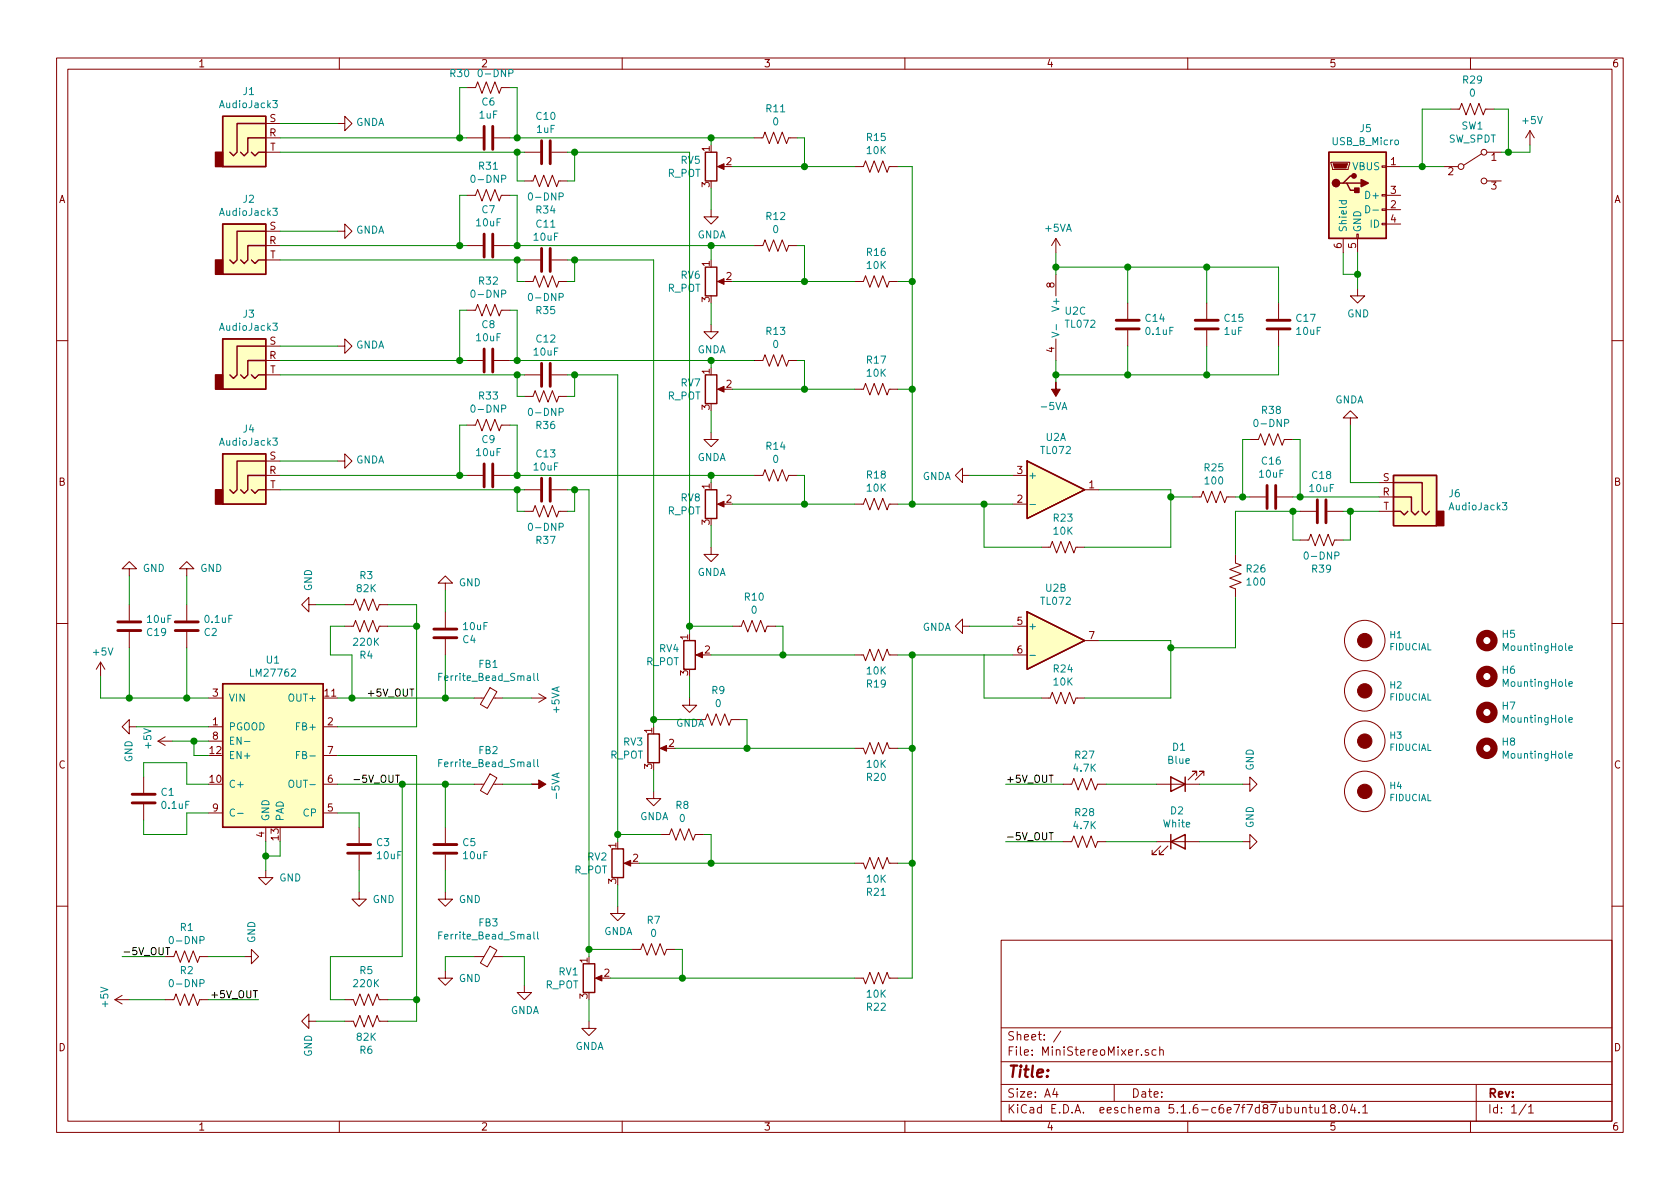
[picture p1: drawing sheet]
<svg xmlns="http://www.w3.org/2000/svg" width="297mm" height="210mm" viewBox="0 0 297 210" stroke-linecap="round" stroke-linejoin="round" font-family="sans-serif">
<g fill="none" stroke="#840000" stroke-width=".18">
<path d="M10 10.3h277v189.9h-277zM12 12.2h273v186.1h-273zM60 10.3v1.9M82.5 15.5h1.6l.4-1 .7 2 .8-2 .7 2 .8-2 .8 2 .3-1h1.6M110 10.3v1.9M160 10.3v1.9M210 10.3v1.9M256.5 19.3h1.6l.3-1 .8 2 .8-2 .7 2 .8-2 .8 2 .3-1h1.6M260 10.3v1.9M47 24.4h2.5M47 26.9h2.5M47 21.8h2.5"/>
<path d="M59.7 21.8h1.3v-1.2l1.2 1.2-1.2 1.3v-1.3M82.5 34.5h1.6l.4-1 .7 2.1 .8-2.1 .7 2.1 .8-2.1 .8 2.1 .3-1.1h1.6M82.5 24.4h2.8M87.4 24.4h2.8M92.7 32h1.5l.4-1 .8 2 .7-2 .8 2 .8-2 .7 2 .4-1h1.5M92.7 26.9h2.8M97.5 26.9h2.8M125.7 37.1v1.2h1.3l-1.3 1.3-1.2-1.3h1.2M127.3 29.5h1M133.3 24.4h1.6l.4-1 .7 2 .8-2 .7 2 .8-2 .8 2 .3-1h1.6M151.1 29.5h1.6l.3-1.1 .8 2.1 .8-2.1 .7 2.1 .8-2.1 .7 2.1 .4-1h1.5M235.3 28.7h3.3v.3l-.2 1h-2.8z"/>
<path d="M244.3 39.5h.8v.2h-.8zM244.3 37h.8v.2h-.8zM244.3 34.4h.8v.3h-.8zM244.3 29.3h.8v.3h-.8zM245.1 29.5h2.5M245.1 34.5h2.5M245.1 37.1h2.5M245.1 39.6h2.5M255.3 29.5h2.5M262 27.2l-3.2 2M262.9 26.9h2.5M262.9 32h2.5"/>
<path d="M270.5 23.1l-.8 1.3M270.5 23.1v2.5M270.5 23.1l.8 1.3M47 43.4h2.5M47 46h2.5M47 40.9h2.5M59.7 40.9h1.3v-1.3l1.2 1.3-1.2 1.3v-1.3M82.5 54.9h1.6l.4-1.1 .7 2.1 .8-2.1 .7 2.1 .8-2.1 .8 2.1 .3-1h1.6M82.5 43.4h2.8M87.4 43.4h2.8M92.7 49.8h1.5l.4-1 .8 2 .7-2 .8 2 .8-2 .7 2 .4-1h1.5M92.7 46h2.8"/>
<path d="M97.5 46h2.8M125.7 57.4v1.3h1.3l-1.3 1.2-1.2-1.2h1.2M127.3 49.8h1M133.3 43.4h1.6l.4-1 .7 2 .8-2 .7 2 .8-2 .8 2 .3-1h1.6M151.1 49.8h1.6l.3-1 .8 2 .8-2 .7 2 .8-2 .7 2 .4-1h1.5M186.7 42.2l-.8 1.2M186.7 42.2v2.5M186.7 48.5v3.8M186.7 59.9v3.8M186.7 42.2l.8 1.2M199.4 53.6v2.8M199.4 58.4v2.8"/>
<path d="M213.4 53.6v2.8M213.4 58.4v2.8M226.1 53.6v2.8M226.1 58.4v2.8M237.5 42.2v2.5M239.9 41.4h.3v.8h-.3zM240 51v1.3h1.3l-1.3 1.3-1.2-1.3h1.2M240 42.2v2.5M10 60.2h2M47 63.7h2.5M47 66.3h2.5M47 61.2h2.5"/>
<path d="M59.7 61.2h1.3v-1.3l1.2 1.3-1.2 1.3v-1.3M82.5 75.2h1.6l.4-1 .7 2 .8-2 .7 2 .8-2 .8 2 .3-1h1.6M82.5 63.7h2.8M87.4 63.7h2.8M92.7 70.1h1.5l.4-1 .8 2 .7-2 .8 2 .8-2 .7 2 .4-1h1.5M92.7 66.3h2.8M97.5 66.3h2.8M125.7 76.4v1.3h1.3l-1.3 1.3-1.2-1.3h1.2M127.3 68.8h1M133.3 63.7h1.6l.4-1 .7 2.1 .8-2.1 .7 2.1 .8-2.1 .8 2.1 .3-1.1h1.6M151.1 68.8h1.6l.3-1 .8 2 .8-2 .7 2 .8-2 .7 2 .4-1h1.5M221 77.7h1.5l.4-1 .7 2 .8-2 .8 2 .7-2 .8 2 .4-1h1.5"/>
<path d="M238.8 73.9h1.2l-1.2-1.3-1.3 1.3h1.3v1.3M285 60.2h2M47 84.1h2.5M47 86.6h2.5M47 81.5h2.5M59.7 81.5h1.3v-1.2l1.2 1.2-1.2 1.3v-1.3M82.5 84.1h2.8M87.4 84.1h2.8M92.7 90.4h1.5l.4-1 .8 2 .7-2 .8 2 .8-2 .7 2 .4-1h1.5M92.7 86.6h2.8M97.5 86.6h2.8M125.7 96.8v1.2h1.3l-1.3 1.3-1.2-1.3h1.2"/>
<path d="M127.3 89.1h1M133.3 84.1h1.6l.4-1 .7 2 .8-2 .7 2 .8-2 .8 2 .3-1h1.6M151.1 89.1h1.6l.3-1 .8 2.1 .8-2.1 .7 2.1 .8-2.1 .7 2.1 .4-1.1h1.5M170.2 84.1v-1.3l-1.3 1.3 1.3 1.2v-1.2h1.2M179.1 84.1h2.5M179.1 89.1h2.5M184.1 96.8h1.6l.4-1 .7 2 .8-2 .7 2 .8-2 .8 2 .3-1h1.6M191.8 86.6h2.5M210.8 87.9h1.5l.4-1 .8 2 .7-2 .8 2 .8-2 .7 2 .4-1h1.5M218.4 98v1.6l1.1 .3-2.1 .8 2.1 .8-2.1 .7 2.1 .8-2.1 .8 1 .3v1.6M221 87.9h2.8M225.8 87.9h2.8"/>
<path d="M229.9 95.5h1.5l.4-1 .7 2 .8-2 .8 2 .7-2 .8 2 .4-1h1.5M229.9 90.4h2.8M234.7 90.4h2.8M243.8 87.9h2.6M243.8 90.4h2.6M243.8 85.3h2.6M10 110.3h2M17.8 117.1l-.8 1.3M17.8 117.1v2.5M17.8 117.1l.7 1.3M22.9 100.6h-1.3l1.3-1.3 1.2 1.3h-1.2v1.2M22.9 106.9v2.8"/>
<path d="M22.9 111.8v2.7M33 100.6h-1.3l1.3-1.3 1.3 1.3h-1.3v1.2M33 106.9v2.8M33 111.8v2.7M54.6 106.9v1.3l-1.3-1.3 1.3-1.2v1.2h1.3M61 106.9h1.5l.4-1 .7 2 .8-2 .8 2 .7-2 .8 2 .4-1h1.5M61 110.7h1.5l.4-1 .7 2.1 .8-2.1 .8 2.1 .7-2.1 .8 2.1 .4-1.1h1.5M78.7 103.1h-1.2l1.2-1.3 1.3 1.3h-1.3v1.3M78.7 108.2v2.8M78.7 113v2.8M123.4 115.8h1.1M129.5 110.7h1.6l.3-1 .8 2.1 .8-2.1 .7 2.1 .8-2.1 .8 2.1 .3-1.1h1.6"/>
<path d="M151.1 115.8h1.6l.3 1 .8-2 .8 2 .7-2 .8 2 .7-2 .4 1h1.5M170.2 110.7v-1.2l-1.3 1.2 1.3 1.3v-1.3h1.2M179.1 110.7h2.5M179.1 115.8h2.5M191.8 113.3h2.5M285 110.3h2M22.9 128.5v-1.3l-1.3 1.3 1.3 1.3v-1.3h1.2M25.4 137.4v2.8M27.9 131.1l1.3 .7M27.9 131.1h2.6M29.2 130.3l-1.3 .8M36.8 123.4h2.6"/>
<path d="M36.8 131.1h2.6M36.8 128.5h2.6M57.1 128.5h2.6M57.1 138.7h2.6M57.1 133.6h2.6M83.8 123.4h1.8M83.8 138.7h1.8M86.6 121.6l1.3 .7-1.7 3-1.3-.7zM86.6 136.8l1.3 .8-1.7 2.9-1.3-.7zM87.2 123.4h1.7M87.2 138.7h1.7M94 123.4h2.5"/>
<path d="M95.2 122.7l1.3 .7M96.5 123.4l-1.3 .8M115.6 139.9v1.3h1.2l-1.2 1.3-1.3-1.3h1.3M117.1 132.3h1M121.9 123.4v1.3h1.3l-1.3 1.3-1.3-1.3h1.3M124.7 127.2l.4-1 .8 2.1 .7-2.1 .8 2.1 .7-2.1 .8 2.1 .4-1.1h1.5M151.1 132.3h1.6l.3 1 .8-2 .8 2 .7-2 .8 2 .7-2 .4 1h1.5M184.1 123.4h1.6l.4-1 .7 2.1 .8-2.1 .7 2.1 .8-2.1 .8 2.1 .3-1.1h1.6M188 138.7h1.5l.4-1 .7 2 .8-2 .8 2 .7-2 .8 2 .4-1h1.5M204.5 138.7h7.6M211.6 137.2v-.8h-.8h.8l-1.5 1.5M212.9 137.2v-.8h-.8h.8l-1.6 1.5"/>
<path d="M219.7 138.7h1.3v-1.3l1.2 1.3-1.2 1.2v-1.2M25.4 142.2v2.8M36.8 143.8h2.6M47 153.9v1.3h1.3l-1.3 1.3-1.3-1.3h1.3M47 146.3v2.5M57.1 143.8h2.6M63.5 157.7v1.3h1.3l-1.3 1.3-1.3-1.3h1.3M63.5 146.3v2.8M63.5 151.1v2.8M78.7 157.7v1.3h1.3l-1.3 1.3-1.2-1.3h1.2M78.7 146.3v2.8M78.7 151.1v2.8"/>
<path d="M110.7 152.6h1.1M116.8 147.6h1.6l.3-1 .8 2 .8-2 .7 2 .8-2 .8 2 .3-1h1.6M151.1 152.6h1.6l.3 1.1 .8-2.1 .8 2.1 .7-2.1 .8 2.1 .7-2.1 .4 1h1.5M188 148.8h1.5l.4-1 .7 2.1 .8-2.1 .8 2.1 .7-2.1 .8 2.1 .4-1.1h1.5M204.5 148.8h7.6M205.2 149.6l-1.5 1.5h.8h-.8v-.7M206.5 149.6l-1.5 1.5h.7h-.7v-.7M219.7 148.8h1.3v-1.2l1.2 1.2-1.2 1.3v-1.3M10 160.2h2M20.3 176.8h2.6M20.3 176.8l1.3 .7M21.6 176l-1.3 .8"/>
<path d="M29.2 169.2h1.5l.4-1.1 .8 2.1 .7-2.1 .8 2.1 .8-2.1 .7 2.1 .4-1h1.5M29.2 176.8h1.5l.4-1 .8 2 .7-2 .8 2 .8-2 .7 2 .4-1h1.5M43.2 169.2h1.2v-1.3l1.3 1.3-1.3 1.2v-1.2M61 176.8h1.5l.4 1 .7-2 .8 2 .8-2 .7 2 .8-2 .4 1h1.5M78.7 171.7v1.3h1.3l-1.3 1.2-1.2-1.2h1.2M83.8 169.2h1.8M86.6 167.3l1.3 .7-1.7 3-1.3-.7zM87.2 169.2h1.7M92.7 174.2v1.3h1.3l-1.3 1.3-1.3-1.3h1.3M105.7 173h1M109.2 160.3v1.2h1.3l-1.3 1.3-1.3-1.3h1.3M111.8 167.9h1.5l.4-1 .7 2 .8-2 .8 2 .7-2 .8 2 .4-1h1.5"/>
<path d="M151.1 173h1.6l.3 1 .8-2 .8 2 .7-2 .8 2 .7-2 .4 1h1.5M177 166.3h108v32h-108zM285 160.2h2M54.6 180.6v-1.3l-1.3 1.3 1.3 1.3v-1.3h1.3M60 198.3v1.9M61 180.6h1.5l.4 1 .7-2 .8 2 .8-2 .7 2 .8-2 .4 1h1.5M104.1 180.6v1.3h1.3l-1.3 1.2-1.2-1.2h1.2M110 198.3v1.9M160 198.3v1.9M177 194.8h108M177 191.8h108M177 187.8h108"/>
<path d="M177 181.8h108M186.5 192.5l-.4 1h1M186.8 193v1M187.6 182.3l-1.3 2M197 191.8v3M203 185.7a.37 .37 0 0 0-.5 .1v.2l.5 .2 .1 .1-.2 .3-.4-.1M204.4 185.7l-.4-.1-.3 .3 .1 .6 .2 .1 .4-.1M205.1 185.7a.37 .37 0 0 1 .6 .1v.8M205.1 185.1v1.5M210 198.3v1.9M230.3 196l.2-.2 .4 .1v.9M231.4 195.8h.6"/>
<path d="M231.6 195.3v1.3l.4 .2M232.5 195.8v.8a.37 .37 0 0 0 .6 .1M233.1 195.8v1M233.8 195.8l.4-.5v1.5M233.8 196.8h.8M235.5 196l-.3-.3 .1-.2 .2-.2 .4 .1 .2 .2-.1 .2-.6 .2a.48 .48 0 0 0-.1 .7l.2 .1 .5-.1a.48 .48 0 0 0-.1-.7h-.1M236.7 196.7v.1M237.5 195.5l.2-.2a.81 .81 0 0 1 .6 .6 .81 .81 0 0 1-.3 .8l-.1 .1a.79 .79 0 0 1-.4-1.3zM239.1 195.2l-.3 1.1h.9M239.5 195.8v1M240.3 196.7v.1M240.9 195.8l.5-.5v1.5"/>
<path d="M240.9 196.8h.9M260 198.3v1.9M261 191.8v6.5M269.8 195.2l-1.2 2M270.3 195.8l.4-.5v1.5M270.3 196.8h.8"/>
<circle cx="258.3" cy="29.5" r=".51"/>
<circle cx="262.4" cy="26.9" r=".51"/>
<circle cx="262.4" cy="32" r=".51"/>
<circle cx="241.3" cy="113.3" r="3.6"/>
<circle cx="241.3" cy="122.2" r="3.6"/>
<circle cx="241.3" cy="131.1" r="3.6"/>
<circle cx="241.3" cy="139.9" r="3.6"/>
</g>
<g fill="none" stroke="#840000" stroke-width=".51">
<path d="M85.6 22.3v4.1M87.1 22.3v4.1M95.8 24.9v4.1M97.3 24.9v4.1M85.6 41.4v4.1M87.1 41.4v4.1M95.8 43.9v4.1M97.3 43.9v4.1M197.4 58.2h4M197.4 56.6h4M211.3 58.2h4.1M211.3 56.6h4.1"/>
<path d="M224 58.2h4.1M224 56.6h4.1M85.6 61.7v4.1M87.1 61.7v4.1M95.8 64.3v4M97.3 64.3v4M85.6 82v4.1M87.1 82v4.1M95.8 84.6v4M97.3 84.6v4M224 85.8v4.1M225.6 85.8v4.1"/>
<path d="M232.9 88.4v4.1M234.4 88.4v4.1M20.8 110h4.1M20.8 111.5h4.1M31 110h4.1M31 111.5h4.1M76.7 111.2h4.1M76.7 112.8h4.1M23.4 142h4M23.4 140.5h4M61.5 150.9h4M61.5 149.3h4"/>
<path d="M76.7 150.9h4.1M76.7 149.3h4.1"/>
</g>
<g fill="#840000" stroke="#840000" stroke-width=".18">
<path d="M94 138.7h1.2v-.8l1.3 .8-1.3 .7v-.7z"/>
<path d="M123.1 115.8l1.1-.5v1z"/>
<path d="M126.9 29.5l1.1-.5v1z"/>
<path d="M126.9 49.8l1.1-.5v1z"/>
<path d="M126.9 68.8l1.1-.5v1z"/>
<path d="M126.9 89.1l1.1-.5v1.1z"/>
<path d="M116.7 132.3l1.2-.5v1z"/>
<path d="M186.7 67.6v1.2h.8l-.8 1.3-.8-1.3h.8z"/>
<path d="M105.3 173l1.1-.5v1z"/>
<path d="M110.4 152.6l1.1-.5v1.1z"/>
<path d="M235.7 29h2.6l-.3 .7h-2z"/>
<circle cx="241.3" cy="113.3" r="1.27"/>
<circle cx="241.3" cy="122.2" r="1.27"/>
<circle cx="241.3" cy="131.1" r="1.27"/>
<circle cx="241.3" cy="139.9" r="1.27"/>
</g>
<g fill="none" stroke="#840000" stroke-width=".25">
<path d="M39.4 20.6h7.6v8.9h-7.6zM39.4 39.6h7.6v8.9h-7.6zM44.4 26.9l.7 .7 .6-.7h1.3M47 24.4h-3.2v2.5l-.6 .7-.7-.7M47 21.8h-5.1v5.1l-.6 .7-.7-.7M124.7 26.9h2v5.1h-2zM234.9 26.9h10.2v15.3h-10.2zM237.5 32.4h.6l.7 1.2h1.2M238.1 32.4h2.6M239.4 31.1h-.6l-1.3 1.3h-.6M39.4 59.9h7.6v8.9h-7.6zM44.4 46l.7 .6 .6-.6h1.3"/>
<path d="M47 43.4h-3.2v2.6l-.6 .6-.7-.6M47 40.9h-5.1v5.1l-.6 .6-.7-.6M124.7 47.2h2v5.1h-2zM44.4 66.3l.7 .6 .6-.6h1.3M47 63.7h-3.2v2.6l-.6 .6-.7-.6M47 61.2h-5.1v5.1l-.6 .6-.7-.6M124.7 66.3h2v5.1h-2zM39.4 80.3h7.6v8.8h-7.6zM44.4 86.6l.7 .6 .6-.6h1.3M47 84.1h-3.2v2.5l-.6 .6-.7-.6M47 81.5h-5.1v5.1l-.6 .6-.7-.6M124.7 86.6h2v5.1h-2z"/>
<path d="M181.6 81.5l10.2 5.1-10.2 5.1zM246.4 84.1h7.6v8.9h-7.6zM246.4 90.4h1.2l.7 .7 .6-.7M246.4 87.9h3.2v2.5l.6 .7 .6-.7M246.4 85.3h5.1v5.1l.6 .7 .6-.7M120.9 113.3h2v5.1h-2zM181.6 108.2l10.2 5.1-10.2 5.1zM39.4 120.9h17.7v25.4h-17.7zM114.6 129.8h2v5.1h-2zM207 137.4l2.5 1.3-2.5 1.2zM209.5 137.4v2.5M108.2 150.1h2v5.1h-2z"/>
<path d="M207 148.8l2.5-1.2v2.5zM207 147.6v2.5M103.1 170.4h2.1v5.1h-2.1z"/>
</g>
<g fill="#ffffc2" stroke="#ffffc2" stroke-width=".18">
<path d="M39.4 120.9h17.7v25.4h-17.7z"/>
<path d="M181.6 108.2l10.2 5.1-10.2 5.1z"/>
<path d="M181.6 81.5l10.2 5.1-10.2 5.1z"/>
<path d="M234.9 26.9h10.2v15.3h-10.2z"/>
<path d="M39.4 20.6h7.6v8.9h-7.6z"/>
<path d="M39.4 39.6h7.6v8.9h-7.6z"/>
<path d="M39.4 59.9h7.6v8.9h-7.6z"/>
<path d="M246.4 84.1h7.6v8.9h-7.6z"/>
<path d="M39.4 80.3h7.6v8.8h-7.6z"/>
</g>
<g fill="none" stroke="#008484" stroke-width=".18">
<path d="M48.2 17.8h.8l-.4 .5 .4 .1-.1 .6h-.5l-.2-.1M48.2 36.8h.8l-.4 .5 .4 .1-.1 .6-.5 .1-.2-.1M236.8 35.5h1.2M237.3 35.5l-.1 .4 .2 .2 .6-.1v-.5M241.5 36.4a.64 .64 0 0 1 .7 .6 .64 .64 0 0 1-.7 .6zM242.7 37.2h1M48.2 57.1h.8l-.4 .5 .4 .2-.1 .6h-.5l-.2-.1M186 58.7l1.2 .5-1.2 .4M186.8 57.4v.9M48.2 77.5h.8l-.4 .4 .4 .2-.1 .6h-.5l-.2-.1M182.1 89.2h1M265.6 88.9h.8l-.4 .5 .4 .1-.1 .6-.5 .1-.2-.2"/>
<path d="M77.6 119.7h.4M78.2 119.1h-.6v1.2M94.4 119.1v1.1l.2 .1M95 119.1v1.1l.2 .1M182.1 115.9h1M277.4 114.6l.6-.1v-.3h-.4l-.2 .2 .1 .6h.5M43.2 131.1h1M51.3 138h.1a.47 .47 0 0 1 .5 .4v.7l-.3 .1h-.3a.93 .93 0 0 1 0-1.2zM52.4 133.5h.4M53 132.9h-.6v1.3M77.6 134.9h.4M78.2 134.3h-.6v1.3"/>
<path d="M94.4 134.3v1.1l.2 .2M95 134.3v1.1l.2 .2M277.4 120.9l.6-.1v-.2l-.4-.1-.2 .2 .1 .6h.5M277.4 127.3l.6-.1v-.3h-.4l-.2 .2 .1 .6h.5M277.4 133.6l.6-.1v-.2l-.4-.1-.2 .2 .1 .6h.5M41.5 143.2a.6 .6 0 0 0-.9 .4 .6 .6 0 0 0 .6 .7l.3-.1M42 143.8h1M77.6 165.4h.4M78.2 164.8h-.6v1.3M94.4 164.8v1.1l.2 .2M95 164.8v1.1l.2 .2"/>
</g>
<g fill="none" stroke="#840000" stroke-width="1.3">
<circle cx="262.9" cy="113.3" r="1.27"/>
<circle cx="262.9" cy="119.6" r="1.27"/>
<circle cx="262.9" cy="126" r="1.27"/>
<circle cx="262.9" cy="132.3" r="1.27"/>
</g>
<g fill="#840000" stroke="#840000" stroke-width=".25">
<path d="M239.5 33.3h.8v.7h-.8z"/>
<path d="M240.7 31.7l1.2 .7-1.2 .6z"/>
<path d="M38.1 26.9h1.3v2.6h-1.3z"/>
<path d="M38.1 46h1.3v2.5h-1.3z"/>
<path d="M38.1 66.3h1.3v2.5h-1.3z"/>
<path d="M254 90.4h1.3v2.6h-1.3z"/>
<path d="M38.1 86.6h1.3v2.5h-1.3z"/>
<circle cx="236.2" cy="32.4" r=".63"/>
<circle cx="239.4" cy="31.1" r=".38"/>
</g>
<g fill="none" stroke="#008400" stroke-width=".18">
<path d="M82.5 15.5h-1.2v8.9M90.2 15.5h1.2v8.9M256.5 19.3h-5v10.2M264.2 19.3h2.5v7.6M49.5 26.9h43.2M49.5 21.8h10.2M49.5 24.4h33M82.5 34.5h-1.2v8.9M90.2 24.4h43.1M90.2 34.5h1.2v8.9M91.4 26.9v5.1h1.3M100.3 26.9h21.6v85.1"/>
<path d="M101.6 26.9v5.1h-1.3M125.7 24.4v1.2M125.7 33.3v3.8M129.5 29.5h21.6M141 24.4h1.2v5.1M158.7 29.5h2.6v59.6M247.6 29.5h7.7M270.5 25.6v1.3h-5.1M49.5 40.9h10.2M49.5 43.4h33M49.5 46h43.2M82.5 54.9h-1.2v8.8"/>
<path d="M90.2 54.9h1.2v8.8M90.2 43.4h43.1M91.4 46v3.8h1.3M100.3 46h15.3v82.5M101.6 46v3.8h-1.3M125.7 43.4v2.6M125.7 53.6v3.8M129.5 49.8h21.6M141 43.4h1.2v6.4M158.7 49.8h2.6M186.7 47.2h39.4v6.4M186.7 44.7v3.8"/>
<path d="M199.4 47.2v6.4M213.4 47.2v6.4M237.5 44.7v3.8h2.5M240 44.7v6.3M49.5 61.2h10.2M49.5 63.7h33M49.5 66.3h43.2M82.5 75.2h-1.2v8.9M90.2 75.2h1.2v8.9M90.2 63.7h43.1M91.4 66.3v3.8h1.3M100.3 66.3h8.9v82.5"/>
<path d="M101.6 66.3v3.8h-1.3M125.7 63.7v1.3M125.7 72.6v3.8M129.5 68.8h21.6M141 63.7h1.2v5.1M158.7 68.8h2.6M186.7 63.7v3.9M199.4 61.2v5.1M213.4 61.2v5.1M221 77.7h-1.3v10.2M226.1 61.2v5.1h-39.4M228.6 77.7h1.3v10.2"/>
<path d="M238.8 75.2v10.1h5M49.5 81.5h10.2M49.5 86.6h43.2M49.5 84.1h33M90.2 84.1h43.1M91.4 86.6v3.8h1.3M100.3 86.6h3.8v82.6M101.6 86.6v3.8h-1.3M125.7 84.1v1.2M125.7 93v3.8M129.5 89.1h21.6M141 84.1h1.2v5"/>
<path d="M158.7 89.1h20.4M171.4 84.1h7.7M174 89.1v7.7h10.1M194.3 86.6h12.7v10.2h-15.2M207 87.9h3.8M218.4 87.9h2.6M228.6 90.4v5.1h1.3M228.6 87.9h15.2M229.9 90.4h-11.5v7.6M237.5 90.4h6.3M238.8 90.4v5.1h-1.3M17.8 119.6v3.8h19"/>
<path d="M22.9 101.8v5.1M22.9 114.5v8.9M33 101.8v5.1M33 114.5v8.9M55.9 106.9h5.1M61 110.7h-2.6v5.1h3.8v7.6M68.6 106.9h5.1v21.6h-14M68.6 110.7h5.1M78.7 104.4v3.8M78.7 115.8v7.6M121.9 110.7h7.6M121.9 119.6v3.8"/>
<path d="M125.7 115.8h25.4M137.2 110.7h1.2v5.1M158.7 115.8h20.4M161.3 115.8v57.2h-2.6M171.4 110.7h7.7M174 115.8v7.6h10.1M194.3 113.3h12.7v10.1h-15.2M218.4 105.7v8.8h-11.4M24.1 128.5h12.7M25.4 137.4v-2.5h7.6v3.8h3.8M30.5 131.1h6.3M34.3 131.1v2.5h2.5"/>
<path d="M59.7 123.4h24.1M59.7 138.7h24.1M59.7 133.6h14v47h-5.1M71.1 138.7v30.5h-12.7v7.6h2.6M78.7 138.7v7.6M88.9 123.4h5.1M88.9 138.7h5.1M115.6 127.2h7.6M115.6 136.1v3.8M119.4 132.3h31.7M130.8 127.2h1.3v5.1M158.7 132.3h2.6"/>
<path d="M177.8 138.7h10.2M195.6 138.7h8.9M212.1 138.7h7.6M36.8 143.8h-3.8v3.8h-7.6v-2.6M47 148.8v5.1M49.5 148.8v2.6h-2.5M59.7 143.8h3.8v2.5M63.5 153.9v3.8M78.7 153.9v3.8M109.2 147.6h7.6M109.2 156.5v3.8M113 152.6h38.1"/>
<path d="M124.5 147.6h1.2v5M158.7 152.6h2.6M177.8 148.8h10.2M195.6 148.8h8.9M212.1 148.8h7.6M21.6 169.2h7.6M22.9 176.8h6.3M36.8 176.8h8.9M36.8 169.2h6.4M68.6 176.8h5.1M83.8 169.2h-5.1v2.5M88.9 169.2h3.8v5"/>
<path d="M104.1 176.8v3.8M104.1 167.9h7.7M107.9 173h43.2M119.4 167.9h1.2v5.1M55.9 180.6h5.1"/>
</g>
<path d="M69.9 137.1h.7M185.5 147.2h.7M29.3 167.6h.7" fill="none" stroke="#000" stroke-width=".18"/>
<g fill="#008400" stroke="#008400" stroke-width=".25">
<circle cx="161.3" cy="49.8" r=".51"/>
<circle cx="22.9" cy="123.4" r=".51"/>
<circle cx="115.6" cy="127.2" r=".51"/>
<circle cx="132.1" cy="132.3" r=".51"/>
<circle cx="142.2" cy="49.8" r=".51"/>
<circle cx="174" cy="89.1" r=".51"/>
<circle cx="125.7" cy="152.6" r=".51"/>
<circle cx="251.5" cy="29.5" r=".51"/>
<circle cx="240" cy="48.5" r=".51"/>
<circle cx="109.2" cy="147.6" r=".51"/>
<circle cx="104.1" cy="167.9" r=".51"/>
<circle cx="266.7" cy="26.9" r=".51"/>
<circle cx="120.7" cy="173" r=".51"/>
<circle cx="161.3" cy="89.1" r=".51"/>
<circle cx="161.3" cy="68.8" r=".51"/>
<circle cx="47" cy="151.4" r=".51"/>
<circle cx="138.4" cy="115.8" r=".51"/>
<circle cx="207" cy="114.5" r=".51"/>
<circle cx="33" cy="123.4" r=".51"/>
<circle cx="71.1" cy="138.7" r=".51"/>
<circle cx="207" cy="87.9" r=".51"/>
<circle cx="73.7" cy="176.8" r=".51"/>
<circle cx="161.3" cy="115.8" r=".51"/>
<circle cx="73.7" cy="110.7" r=".51"/>
<circle cx="78.7" cy="138.7" r=".51"/>
<circle cx="213.4" cy="66.3" r=".51"/>
<circle cx="62.2" cy="123.4" r=".51"/>
<circle cx="161.3" cy="152.6" r=".51"/>
<circle cx="213.4" cy="47.2" r=".51"/>
<circle cx="78.7" cy="123.4" r=".51"/>
<circle cx="34.3" cy="131.1" r=".51"/>
<circle cx="161.3" cy="132.3" r=".51"/>
<circle cx="186.7" cy="47.2" r=".51"/>
<circle cx="101.6" cy="66.3" r=".51"/>
<circle cx="91.4" cy="66.3" r=".51"/>
<circle cx="91.4" cy="63.7" r=".51"/>
<circle cx="91.4" cy="84.1" r=".51"/>
<circle cx="199.4" cy="47.2" r=".51"/>
<circle cx="125.7" cy="24.4" r=".51"/>
<circle cx="81.3" cy="63.7" r=".51"/>
<circle cx="91.4" cy="86.6" r=".51"/>
<circle cx="142.2" cy="29.5" r=".51"/>
<circle cx="101.6" cy="46" r=".51"/>
<circle cx="91.4" cy="46" r=".51"/>
<circle cx="101.6" cy="86.6" r=".51"/>
<circle cx="91.4" cy="43.4" r=".51"/>
<circle cx="81.3" cy="43.4" r=".51"/>
<circle cx="101.6" cy="26.9" r=".51"/>
<circle cx="81.3" cy="84.1" r=".51"/>
<circle cx="91.4" cy="26.9" r=".51"/>
<circle cx="219.7" cy="87.9" r=".51"/>
<circle cx="91.4" cy="24.4" r=".51"/>
<circle cx="81.3" cy="24.4" r=".51"/>
<circle cx="125.7" cy="43.4" r=".51"/>
<circle cx="229.9" cy="87.9" r=".51"/>
<circle cx="125.7" cy="63.7" r=".51"/>
<circle cx="186.7" cy="66.3" r=".51"/>
<circle cx="142.2" cy="68.8" r=".51"/>
<circle cx="228.6" cy="90.4" r=".51"/>
<circle cx="125.7" cy="84.1" r=".51"/>
<circle cx="142.2" cy="89.1" r=".51"/>
<circle cx="199.4" cy="66.3" r=".51"/>
<circle cx="238.8" cy="90.4" r=".51"/>
<circle cx="121.9" cy="110.7" r=".51"/>
</g>
<text font-size="2.8" fill="#840000" x="178" y="190.5">Title:</text>
<g font-size="2.1" fill="#840000">
<text x="178" y="184">Sheet: /</text>
<text x="178" y="186.7">File: MiniStereoMixer.sch</text>
<text x="178" y="196.9">KiCad E.D.A. eeschema 5.1.6-c6e7f7d87ubuntu18.04.1</text>
<text x="178" y="194.1">Size: A4</text>
<text x="200" y="194.1">Date:</text>
<text x="263" y="194.1">Rev:</text>
<text x="263" y="196.9">Id: 1/1</text>
</g>
<g font-size="1.8" fill="#840000">
<text x="35" y="11.9">1</text>
<text x="85" y="11.9">2</text>
<text x="135" y="11.9">3</text>
<text x="185" y="11.9">4</text>
<text x="235" y="11.9">5</text>
<text x="285" y="11.9">6</text>
<text x="47.7" y="21.6">S</text>
<text x="47.6" y="24.1">R</text>
<text x="47.7" y="26.7">T</text>
<text x="125.5" y="26.8" transform="rotate(-90 125.5 26.8)">1</text>
<text x="128.4" y="29.2">2</text>
<text x="245.9" y="29.2">1</text>
<text x="263.7" y="28.4">1</text>
<text x="10.4" y="35.9">A</text>
<text x="125.5" y="33.1" transform="rotate(-90 125.5 33.1)">3</text>
<text x="245.9" y="34.3">3</text>
<text x="256.1" y="31">2</text>
<text x="263.7" y="33.5">3</text>
<text x="285.4" y="35.9">A</text>
<text x="47.7" y="40.6">S</text>
<text x="245.9" y="36.8">2</text>
<text x="245.9" y="39.4">4</text>
<text x="47.6" y="43.2">R</text>
<text x="47.7" y="45.7">T</text>
<text x="125.5" y="47.1" transform="rotate(-90 125.5 47.1)">1</text>
<text x="237.2" y="43.9" transform="rotate(-90 237.2 43.9)">6</text>
<text x="239.8" y="43.9" transform="rotate(-90 239.8 43.9)">5</text>
<text x="125.5" y="53.4" transform="rotate(-90 125.5 53.4)">3</text>
<text x="128.4" y="49.5">2</text>
<text x="186.4" y="50.9" transform="rotate(-90 186.4 50.9)">8</text>
<text x="47.6" y="63.5">R</text>
<text x="47.7" y="61">S</text>
<text x="186.4" y="62.3" transform="rotate(-90 186.4 62.3)">4</text>
<text x="47.7" y="66">T</text>
<text x="125.5" y="66.1" transform="rotate(-90 125.5 66.1)">1</text>
<text x="128.4" y="68.6">2</text>
<text x="125.5" y="72.5" transform="rotate(-90 125.5 72.5)">3</text>
<text x="47.6" y="83.8">R</text>
<text x="47.7" y="81.3">S</text>
<text x="179.9" y="83.8">3</text>
<text x="10.4" y="85.9">B</text>
<text x="47.7" y="86.4">T</text>
<text x="125.5" y="86.5" transform="rotate(-90 125.5 86.5)">1</text>
<text x="128.4" y="88.9">2</text>
<text x="179.9" y="88.9">2</text>
<text x="192.6" y="86.4">1</text>
<text x="244.5" y="87.6">R</text>
<text x="244.5" y="85.1">S</text>
<text x="285.4" y="85.9">B</text>
<text x="125.5" y="92.8" transform="rotate(-90 125.5 92.8)">3</text>
<text x="244.6" y="90.2">T</text>
<text x="121.7" y="113.1" transform="rotate(-90 121.7 113.1)">1</text>
<text x="179.9" y="110.5">5</text>
<text x="192.6" y="113">7</text>
<text x="121.7" y="119.5" transform="rotate(-90 121.7 119.5)">3</text>
<text x="124.6" y="115.6">2</text>
<text x="179.9" y="115.6">6</text>
<text x="37.6" y="123.2">3</text>
<text x="57.5" y="123.2">11</text>
<text x="37.6" y="128.3">1</text>
<text x="37.6" y="130.8">8</text>
<text x="57.9" y="128.3">2</text>
<text x="115.3" y="129.6" transform="rotate(-90 115.3 129.6)">1</text>
<text x="10.4" y="135.9">C</text>
<text x="37.1" y="133.3">12</text>
<text x="57.9" y="133.3">7</text>
<text x="115.3" y="136" transform="rotate(-90 115.3 136)">3</text>
<text x="118.3" y="132.1">2</text>
<text x="285.4" y="135.9">C</text>
<text x="37.1" y="138.4">10</text>
<text x="37.6" y="143.5">9</text>
<text x="57.9" y="143.5">5</text>
<text x="57.9" y="138.4">6</text>
<text x="46.7" y="148.1" transform="rotate(-90 46.7 148.1)">4</text>
<text x="49.3" y="148.5" transform="rotate(-90 49.3 148.5)">13</text>
<text x="109" y="150" transform="rotate(-90 109 150)">1</text>
<text x="111.9" y="152.4">2</text>
<text x="109" y="156.3" transform="rotate(-90 109 156.3)">3</text>
<text x="103.9" y="170.3" transform="rotate(-90 103.9 170.3)">1</text>
<text x="106.8" y="172.7">2</text>
<text x="103.9" y="176.6" transform="rotate(-90 103.9 176.6)">3</text>
<text x="10.4" y="185.9">D</text>
<text x="285.4" y="185.9">D</text>
<text x="35" y="199.9">1</text>
<text x="85" y="199.9">2</text>
<text x="135" y="199.9">3</text>
<text x="185" y="199.9">4</text>
<text x="235" y="199.9">5</text>
<text x="285" y="199.9">6</text>
</g>
<g font-size="1.8" fill="#008484">
<text x="43" y="16.8">J1</text>
<text x="79.7" y="13.6">R30</text>
<text x="85" y="13.6">0-DNP</text>
<text x="258.7" y="14.8">R29</text>
<text x="259.9" y="17.1">0</text>
<text x="39" y="19.1">AudioJack3</text>
<text x="62.9" y="22.3">GNDA</text>
<text x="84.8" y="21">1uF</text>
<text x="85.2" y="18.7">C6</text>
<text x="94.9" y="21.2">C10</text>
<text x="94.9" y="23.5">1uF</text>
<text x="135.5" y="19.9">R11</text>
<text x="136.7" y="22.2">0</text>
<text x="240.5" y="23.4">J5</text>
<text x="258.4" y="22.9">SW1</text>
<text x="269.3" y="21.9">+5V</text>
<text x="120.4" y="29">RV5</text>
<text x="153.3" y="24.9">R15</text>
<text x="153.3" y="27.2">10K</text>
<text x="235.6" y="25.7">USB_B_Micro</text>
<text x="256.1" y="25.2">SW_SPDT</text>
<text x="43" y="35.9">J2</text>
<text x="83.7" y="32.3">0-DNP</text>
<text x="84.7" y="30">R31</text>
<text x="93.9" y="35.5">0-DNP</text>
<text x="118" y="31.3">R_POT</text>
<text x="239.2" y="30.1">VBUS</text>
<text x="241.8" y="35.2">D+</text>
<text x="39" y="38.2">AudioJack3</text>
<text x="62.9" y="41.3">GNDA</text>
<text x="84.3" y="40">10uF</text>
<text x="85.2" y="37.7">C7</text>
<text x="94.9" y="37.8">R34</text>
<text x="94.9" y="40.3">C11</text>
<text x="135.5" y="38.9">R12</text>
<text x="136.7" y="41.2">0</text>
<text x="184.8" y="41">+5VA</text>
<text x="238.1" y="41.1" transform="rotate(-90 238.1 41.1)">Shield</text>
<text x="240.7" y="41.1" transform="rotate(-90 240.7 41.1)">GND</text>
<text x="242.3" y="40.3">ID</text>
<text x="94.5" y="42.6">10uF</text>
<text x="123.3" y="42.2">GNDA</text>
<text x="153.3" y="45.3">R16</text>
<text x="153.3" y="47.6">10K</text>
<text x="83.7" y="52.6">0-DNP</text>
<text x="84.7" y="50.3">R32</text>
<text x="93.9" y="53.2">0-DNP</text>
<text x="118" y="51.6">R_POT</text>
<text x="120.4" y="49.3">RV6</text>
<text x="39" y="58.5">AudioJack3</text>
<text x="43" y="56.2">J3</text>
<text x="85.2" y="58">C8</text>
<text x="94.9" y="55.5">R35</text>
<text x="135.5" y="59.2">R13</text>
<text x="187.3" y="54.7" transform="rotate(-90 187.3 54.7)">V+</text>
<text x="188.4" y="55.6">U2C</text>
<text x="188.5" y="58">TL072</text>
<text x="202.6" y="56.9">C14</text>
<text x="202.7" y="59.2">0.1uF</text>
<text x="216.5" y="59.2">1uF</text>
<text x="216.6" y="56.9">C15</text>
<text x="229.3" y="56.9">C17</text>
<text x="229.3" y="59.2">10uF</text>
<text x="238.2" y="56.1">GND</text>
<text x="62.9" y="61.6">GNDA</text>
<text x="84.3" y="60.3">10uF</text>
<text x="94.5" y="62.9">10uF</text>
<text x="94.9" y="60.6">C12</text>
<text x="123.3" y="62.5">GNDA</text>
<text x="136.7" y="61.5">0</text>
<text x="153.3" y="64.3">R17</text>
<text x="84.7" y="70.7">R33</text>
<text x="118" y="70.7">R_POT</text>
<text x="120.4" y="68.3">RV7</text>
<text x="153.3" y="66.6">10K</text>
<text x="236" y="71.3">GNDA</text>
<text x="43" y="76.5">J4</text>
<text x="83.7" y="73">0-DNP</text>
<text x="93.9" y="73.6">0-DNP</text>
<text x="94.9" y="75.9">R36</text>
<text x="184.3" y="72.5">-5VA</text>
<text x="184.9" y="78">U2A</text>
<text x="222.1" y="75.5">0-DNP</text>
<text x="223.2" y="73.2">R38</text>
<text x="39" y="78.8">AudioJack3</text>
<text x="62.9" y="82">GNDA</text>
<text x="84.3" y="80.7">10uF</text>
<text x="85.2" y="78.4">C9</text>
<text x="94.5" y="83.2">10uF</text>
<text x="94.9" y="80.9">C13</text>
<text x="123.3" y="81.5">GNDA</text>
<text x="135.5" y="79.5">R14</text>
<text x="136.7" y="81.9">0</text>
<text x="184.1" y="80.3">TL072</text>
<text x="213" y="83.4">R25</text>
<text x="223.2" y="82.2">C16</text>
<text x="120.4" y="88.7">RV8</text>
<text x="153.3" y="84.6">R18</text>
<text x="153.3" y="86.9">10K</text>
<text x="163.1" y="84.9">GNDA</text>
<text x="181.7" y="84.7">+</text>
<text x="213.2" y="85.7">100</text>
<text x="222.7" y="84.5">10uF</text>
<text x="231.6" y="87">10uF</text>
<text x="232.1" y="84.7">C18</text>
<text x="256.2" y="87.9">J6</text>
<text x="93.9" y="93.9">0-DNP</text>
<text x="118" y="91">R_POT</text>
<text x="186.3" y="92.2">R23</text>
<text x="186.3" y="94.6">10K</text>
<text x="256.4" y="90.2">AudioJack3</text>
<text x="25.2" y="101.1">GND</text>
<text x="35.4" y="101.1">GND</text>
<text x="94.9" y="96.2">R37</text>
<text x="123.3" y="101.8">GNDA</text>
<text x="220.4" y="101.2">R26</text>
<text x="231" y="99">0-DNP</text>
<text x="232" y="101.3">R39</text>
<text x="55.2" y="104.5" transform="rotate(-90 55.2 104.5)">GND</text>
<text x="63.1" y="104.7">82K</text>
<text x="63.7" y="102.4">R3</text>
<text x="81.1" y="103.7">GND</text>
<text x="131.7" y="106.2">R10</text>
<text x="184.1" y="107">TL072</text>
<text x="184.9" y="104.6">U2B</text>
<text x="220.6" y="103.6">100</text>
<text x="26.1" y="112.5">C19</text>
<text x="26.1" y="110.2">10uF</text>
<text x="36.1" y="112.5">C2</text>
<text x="36.3" y="110.2">0.1uF</text>
<text x="81.9" y="113.7">C4</text>
<text x="82" y="111.4">10uF</text>
<text x="132.9" y="108.5">0</text>
<text x="163.1" y="111.6">GNDA</text>
<text x="181.7" y="111.4">+</text>
<text x="265.7" y="112.8">H5</text>
<text x="16.6" y="115.9">+5V</text>
<text x="44.5" y="119.7">LM27762</text>
<text x="47.1" y="117.3">U1</text>
<text x="62.6" y="114.2">220K</text>
<text x="63.7" y="116.5">R4</text>
<text x="84.7" y="118.1">FB1</text>
<text x="114.2" y="117.6">R_POT</text>
<text x="116.6" y="115.3">RV4</text>
<text x="153.3" y="119.3">10K</text>
<text x="186.3" y="118.9">R24</text>
<text x="265.7" y="119.1">H6</text>
<text x="266" y="115.1">MountingHole</text>
<text x="40.4" y="124.1">VIN</text>
<text x="51.4" y="124.1">OUT+</text>
<text x="78.1" y="120.4">Ferrite_Bead_Small</text>
<text x="125.9" y="122.7">R9</text>
<text x="126.5" y="125">0</text>
<text x="153.3" y="121.6">R19</text>
<text x="186.3" y="121.2">10K</text>
<text x="265.7" y="125.5">H7</text>
<text x="266" y="121.5">MountingHole</text>
<text x="40.4" y="129.2">PGOOD</text>
<text x="40.4" y="131.7">EN-</text>
<text x="52.8" y="129.2">FB+</text>
<text x="98.9" y="126.1" transform="rotate(-90 98.9 126.1)">+5VA</text>
<text x="110.3" y="131.8">RV3</text>
<text x="119.5" y="128.5">GNDA</text>
<text x="265.7" y="131.8">H8</text>
<text x="266" y="127.8">MountingHole</text>
<text x="23.4" y="134.8" transform="rotate(-90 23.4 134.8)">GND</text>
<text x="26.8" y="132.3" transform="rotate(-90 26.8 132.3)">+5V</text>
<text x="40.4" y="134.2">EN+</text>
<text x="53.2" y="134.2">FB-</text>
<text x="78.1" y="135.7">Ferrite_Bead_Small</text>
<text x="84.7" y="133.3">FB2</text>
<text x="107.9" y="134.2">R_POT</text>
<text x="153.3" y="135.8">10K</text>
<text x="189.9" y="136.5">4.7K</text>
<text x="190.1" y="134.2">R27</text>
<text x="206.6" y="135.1">Blue</text>
<text x="207.3" y="132.8">D1</text>
<text x="221.7" y="136.3" transform="rotate(-90 221.7 136.3)">GND</text>
<text x="266" y="134.2">MountingHole</text>
<text x="28.5" y="140.7">C1</text>
<text x="28.7" y="143">0.1uF</text>
<text x="40.4" y="139.3">C+</text>
<text x="51.8" y="139.3">OUT-</text>
<text x="98.9" y="141.1" transform="rotate(-90 98.9 141.1)">-5VA</text>
<text x="119.5" y="143">R8</text>
<text x="153.3" y="138.1">R20</text>
<text x="47.6" y="145.3" transform="rotate(-90 47.6 145.3)">GND</text>
<text x="50.2" y="145.3" transform="rotate(-90 50.2 145.3)">PAD</text>
<text x="53.7" y="144.4">CP</text>
<text x="66.6" y="149.6">C3</text>
<text x="81.9" y="149.6">C5</text>
<text x="113.1" y="145">GNDA</text>
<text x="120.2" y="145.4">0</text>
<text x="189.9" y="146.6">4.7K</text>
<text x="190.1" y="144.3">R28</text>
<text x="205.7" y="146.3">White</text>
<text x="207" y="144">D2</text>
<text x="221.7" y="146.5" transform="rotate(-90 221.7 146.5)">GND</text>
<text x="49.4" y="155.9">GND</text>
<text x="66.8" y="151.9">10uF</text>
<text x="82" y="151.9">10uF</text>
<text x="101.5" y="154.5">R_POT</text>
<text x="103.9" y="152.2">RV2</text>
<text x="65.9" y="159.7">GND</text>
<text x="81.1" y="159.7">GND</text>
<text x="153.3" y="158.4">R21</text>
<text x="153.3" y="156.1">10K</text>
<text x="30.4" y="166.9">0-DNP</text>
<text x="31.9" y="164.6">R1</text>
<text x="45.1" y="166.8" transform="rotate(-90 45.1 166.8)">GND</text>
<text x="78.1" y="166.1">Ferrite_Bead_Small</text>
<text x="84.7" y="163.8">FB3</text>
<text x="106.8" y="165.3">GNDA</text>
<text x="114.5" y="163.4">R7</text>
<text x="115.1" y="165.7">0</text>
<text x="31.9" y="172.3">R2</text>
<text x="63.7" y="172.3">R5</text>
<text x="81.1" y="173.7">GND</text>
<text x="98.8" y="172.5">RV1</text>
<text x="19.2" y="178" transform="rotate(-90 19.2 178)">+5V</text>
<text x="30.4" y="174.6">0-DNP</text>
<text x="62.6" y="174.6">220K</text>
<text x="90.2" y="179.3">GNDA</text>
<text x="96.4" y="174.8">R_POT</text>
<text x="153.3" y="178.7">R22</text>
<text x="153.3" y="176.4">10K</text>
<text x="63.1" y="184">82K</text>
<text x="101.7" y="185.7">GNDA</text>
<text x="55.2" y="186.9" transform="rotate(-90 55.2 186.9)">GND</text>
<text x="63.7" y="186.4">R6</text>
</g>
<g font-size="1.8">
<text x="64.8" y="123.2">+5V_OUT</text>
<text x="62.2" y="138.4">-5V_OUT</text>
<text x="177.8" y="138.4">+5V_OUT</text>
<text x="177.8" y="148.6">-5V_OUT</text>
<text x="21.6" y="168.9">-5V_OUT</text>
<text x="37.8" y="176.5">+5V_OUT</text>
</g>
<g font-size="1.6" fill="#008484">
<text x="245.8" y="112.8">H1</text>
<text x="245.7" y="115">FIDUCIAL</text>
<text x="245.7" y="123.9">FIDUCIAL</text>
<text x="245.8" y="121.7">H2</text>
<text x="245.8" y="130.6">H3</text>
<text x="245.7" y="132.8">FIDUCIAL</text>
<text x="245.7" y="141.7">FIDUCIAL</text>
<text x="245.8" y="139.5">H4</text>
</g>
</svg>
